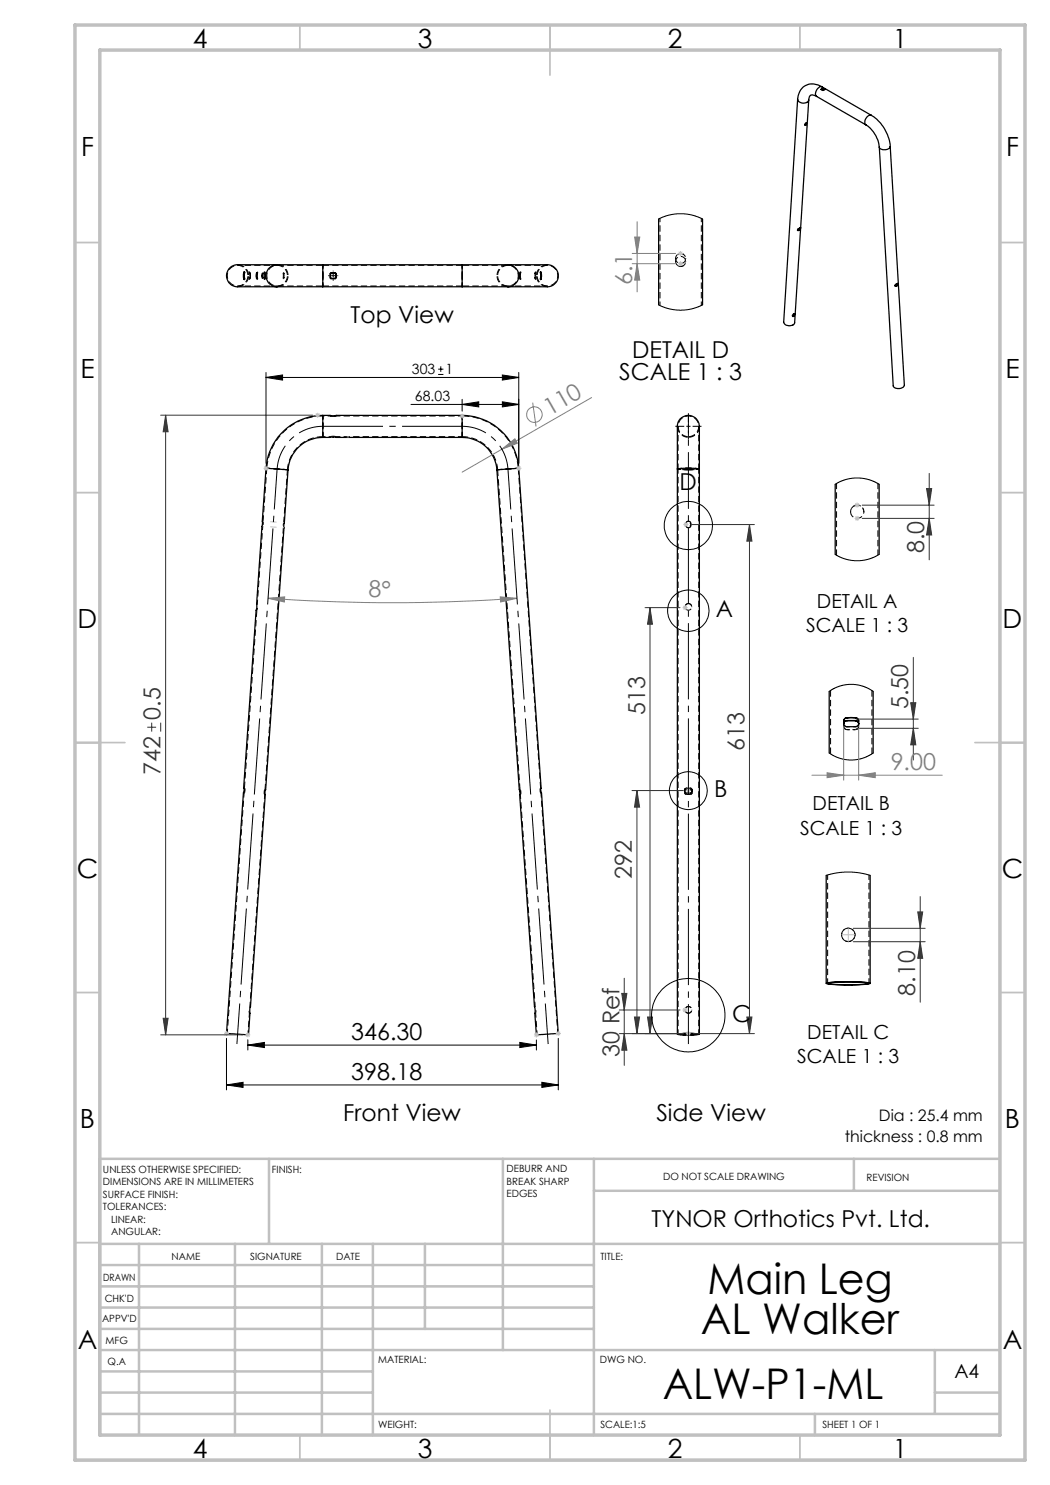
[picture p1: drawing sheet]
<svg xmlns="http://www.w3.org/2000/svg" width="210mm" height="297mm" viewBox="0 0 210 297" stroke-linecap="round" stroke-linejoin="round" font-family="sans-serif">
<g fill="none" stroke="#000" stroke-width=".2" stroke-dasharray="1.3 .6" stroke-linecap="butt">
<path d="M48.8 55.5h.1M48.8 54.7h.1M48.9 55.9h.1M48.9 54.4h.1M48.9 55.5l.1 .4M48.9 54.7l.1-.3M49 54.4l-.1 .3M49 55.9l-.1-.4M49.8 55.8h.2M50 54.5h-.2M51.4 55.8h.1M51.5 54.5h-.1"/>
<path d="M52.5 55.6h.1M52.6 54.6h-.1M52.8 55.9l.1-.4M52.8 54.4l.2 .3M52.8 55.9h.2M52.8 54.4h.2M52.9 54.7l-.1-.3M52.9 54.7h.1M52.9 55.5h.1M53 55.5l-.2 .4M53 55.5h.1M53 54.7h.1"/>
<path d="M53 54.4v.3M53 55.9l.1-.4M53 55.5v.4M53.1 54.7l-.1-.3M56.6 55.6h.2M56.8 54.6h-.2M64.6 57.2h27.8M92.4 53.1h-27.8M103.9 54.7l.1-.3M104 55.5v.4M104 55.9l-.1-.4M104 54.4v.3"/>
<path d="M104 55.5l.2 .4M104 55.5h-.1M104 54.7h-.1M104.1 54.7l.1-.3M104.1 54.7h-.1M104.1 55.5h-.1M104.2 54.4l-.2 .3M104.2 55.9h-.2M104.2 54.4h-.2M104.2 55.9l-.1-.4M107.1 55.8h.1M107.2 54.5h-.1"/>
<path d="M108 55.9l.1-.4M108 54.4l.1 .3M108.1 54.7l-.1-.3M108.1 55.5l-.1 .4M108.2 55.9h-.2M108.2 54.4h-.2M108.2 55.5h-.1M108.2 54.7h-.1M135.1 52.2v.2M135.1 51.8v-.2M137.1 52.4v-.1M137.1 51.6v.2"/>
<path d="M66.1 83.2v-.1M66.1 87.3v.2M66.1 87.5v-.1M66.2 83.3l-.1-.1M66.2 83.3v-.2M66.6 87.4h.1M66.6 87.2l.6 .1M67.1 83.3v-.2M67.2 83.2l-.1 .1M67.2 83.2v-.1M67.2 87.5v-.2M99.5 93.9l4.5 64.1"/>
<path d="M137.1 83.3v-.2M137.1 87.2v.2M137.3 83.2v-.1M137.7 93.9l-2.2-.1 2.2-.2 2.2 .2-2.2 .1M138.1 83.2v-.1M138.3 83.3v-.2M138.3 87.4v-.2M52.4 105.2l.2 .1M52.6 104.2h-.1M56.7 105.5l.1 .1M56.9 104.5h-.2M137.2 104.7v.1"/>
<path d="M137.2 105v.1M137.2 104.8v-.1M137.7 105.6a.51 .51 0 0 1-.5-.8 .51 .51 0 0 1 .9-.1 .51 .51 0 0 1-.3 .8l-.1 .1M137.7 104.2a.51 .51 0 0 0-.5 .8 .51 .51 0 0 0 .9 .1 .51 .51 0 0 0-.3-.8l-.1-.1M138.2 105.1v-.1M138.2 104.7v.1M138.2 104.8v-.1M170.1 102.3v.1M172.8 102.4l-.1-.3M172.8 102.4v-.1M51.2 122h.2M51.5 120.7h-.2"/>
<path d="M138.3 121.4v-.1M166.1 138.1v12.7M48.7 158.6h.2M48.8 157.7h.1M48.8 158.2l.2 .1M48.9 158h.1M48.9 158.6l.1-.3M49 158.3v-.3M49 158l-.1-.3M52.8 158.5l.1 .4M52.8 158.5h.2M52.8 158.3v.2"/>
<path d="M52.8 158.3h.2M52.9 158.9h.1M53 157.9l-.2 .4M53 157.9l.1 .1M104 157.9l.2 .4M104 157.9l-.1 .1M104.1 158.9h-.1M104.2 158.3v.2M104.2 158.3h-.2M104.2 158.5l-.1 .4M104.2 158.5h-.2M108 158l.1-.3"/>
<path d="M108 158.3v-.3M108.1 157.7l-4.4-64.1M108.1 158.6l-.1-.3M108.2 158h-.2M108.2 158.2l-.2 .1M108.2 157.7h-.1M108.3 158.6h-.2M136.9 158.3v.2M136.9 158.5l.4 .4M136.9 158.2v.1M137.3 158.9l-.4-.4M137.3 158.6l-.4-.3"/>
<path d="M138.1 158.9l.3-.4M138.4 158.5l-.3 .4M138.4 158.3l-.3 .3M138.4 158.5v-.2M138.4 158.2v.1M168.7 144.7v.5M168.7 145.2v.1M169.4 145.3v.1M171.1 145.3v.1M171.7 145.2v-.5M171.7 145.2v.1M174.4 150.8v-12.7"/>
<path d="M168.3 187.2v-.2M169.8 188.3h-.3M171 187.2v-.2M49.9 202.6l.1 .1M50.1 201.3h-.1M107 202.7l.1-.1M107 201.3h-.1M137 202.1v-.1M137.7 202.6h-.1M138.3 202.1l.1-.1"/>
</g>
<g fill="none" stroke="#000" stroke-width=".2" stroke-dasharray="1.3 .6" stroke-dashoffset=".5" stroke-linecap="butt">
<path d="M47.5 57.2h7.9M55.4 53.1h-7.9M64.6 55.1v2.2M64.6 52.9v2.2M92.4 55.1v2.2M92.4 52.9v2.2M101.6 57.2h7.9M109.5 53.1h-7.9M132 43.7v17.4M140.3 61.1v-17.4M137.7 93.9l-2.2-.1M139.9 93.8l-2.2 .1"/>
<path d="M52.5 105.3l-1 15.4M52.6 104.2v1.1M171.4 101a1.34 1.34 0 0 0-1.3 1.5M137.7 120.7a.67 .67 0 0 1 .6 .9 .67 .67 0 0 1-1.1 .2 .67 .67 0 0 1 .3-1.1h.2M168.7 145.2l.2 .4 .5 .3M169.4 145.9a.68 .68 0 0 1-.7-.6M169.4 145.4a.65 .65 0 0 1-.7-.7M171.1 145.9a.68 .68 0 0 0 .6-.7M171.7 145.3l-.1 .4-.5 .2M171.7 144.7l-.1 .4-.5 .3"/>
</g>
<path d="M52.6 55.1v.5v-1v.5M56.7 55.1l-.1-.5v1l.1-.5M56.8 55.1v.5v-1v.5M135.2 52.6a1.01 1.01 0 0 0 .9 .7M136.1 50.7a1 1 0 0 1 1 .7M66.7 87.2l-.6 .1 .5-.1M56.7 104.6v-.1v1M137.7 120.7l-.6 .3-.1 .4" fill="none" stroke="#000" stroke-width=".2" stroke-dasharray="1.3 .6" stroke-dashoffset=".6" stroke-linecap="butt"/>
<g fill="none" stroke="#000" stroke-width=".2" stroke-dasharray="1.3 .6" stroke-dashoffset=".3" stroke-linecap="butt">
<path d="M64.6 55.1v-2v4.1v-2.1M92.4 55.1v-2v4.1v-2.1M136.4 53.3a1.01 1.01 0 0 1-1.3-1.1 1.01 1.01 0 0 1 1.6-.8 1.01 1.01 0 0 1 0 1.7l-.3 .2M136.4 50.7a1.01 1.01 0 0 0-1.3 1.1 1.01 1.01 0 0 0 1.5 .8 1.01 1.01 0 0 0 .1-1.7l-.3-.2M53.2 93.6l4.4 .3M57.5 93.9l-4.1-.3 4.1 .3M64.6 87.3v-4.1v4.1M64.6 83.1v4.4M92.4 87.3v-4.1v4.1M92.4 83.1v4.4M99.5 93.9l4.1-.3-4.1 .3M103.8 93.6l-4.4 .3"/>
<path d="M135.6 93.8v113M137.7 93.9l2-.1-1.8-.2-2.3 .2 2.1 .1M137.2 104.6l.2-.3 .3-.1M137.2 105.2l.5 .3M137.7 104.2l.3 .1 .2 .3M137.7 105.5l.3-.1 .2-.2M171 101.1a1.33 1.33 0 0 1 1.8 1.4 1.33 1.33 0 0 1-2 1 1.33 1.33 0 0 1-.2-2.2l.4-.2M48.8 158.6l-3.3 48.1M104.1 158.9l2.9 42.4M165.5 175v21.7M173.8 196.7v-21.7M50 201.3l2.9-42.4"/>
<path d="M111.6 206.7l-3.4-48.1M139.7 206.8v-113"/>
</g>
<path d="M135.2 51.5v-.1a1.02 1.02 0 0 1 .9-.7M136.1 53.3a1.01 1.01 0 0 0 1-.8M64.6 87.3h1.5M66.1 83.2h-1.5M51.4 122l.1-1.3M49.9 202.6l.1-1.3M107.1 202.6l.1-.7-.2-.6" fill="none" stroke="#000" stroke-width=".2" stroke-dasharray="1.3 .6" stroke-dashoffset=".7" stroke-linecap="butt"/>
<g fill="none" stroke="#000" stroke-width=".2" stroke-dasharray="1.3 .6" stroke-dashoffset=".4" stroke-linecap="butt">
<path d="M48.9 54.7v.8M48.9 55.5v-.8M52.9 55.5v-.8M53 54.7v.8M53.1 55.5v-.8M103.9 55.5v-.8M104 54.7v.8M104.1 55.5v-.8M108.1 55.5v-.8M108.1 54.7v.8M67.1 83.3h-.9M67.2 87.3h25.2"/>
<path d="M92.4 83.2h-25.2M138.3 121.2l-.2-.4-.4-.1M137.3 158.9h.8M138.1 158.9h-.8M138.1 158.6h-.8M49.6 207l.3-4.4M107.1 202.6l.3 4.4M137.7 202.7a.67 .67 0 0 0 .6-1 .67 .67 0 0 0-1.1-.2 .67 .67 0 0 0 .3 1.1l.2 .1M137.7 202.6a.67 .67 0 0 1-.6-.9 .67 .67 0 0 1 1.1-.2 .67 .67 0 0 1-.3 1.1h-.2"/>
</g>
<path d="M53.4 93.6l-.8 10.6M57.5 93.9a7.1 7.1 0 0 1 7.1-6.6M92.4 87.3a7.1 7.1 0 0 1 7.1 6.6M167.3 96.7v14.3M56.7 104.5l.8-10.6M175.6 111v-14.3M53 158l3.7-52.5" fill="none" stroke="#000" stroke-width=".2" stroke-dasharray="1.3 .6" stroke-dashoffset=".1" stroke-linecap="butt"/>
<g fill="none" stroke="#000" stroke-width=".2" stroke-dasharray="1.3 .6" stroke-dashoffset="-.1" stroke-linecap="butt">
<path d="M47.5 52.9a2.2 2.2 0 0 1 2.2 2.2M49.6 55.1a2.06 2.06 0 0 0-3-1.8 2.06 2.06 0 0 0-.3 3.5 2.06 2.06 0 0 0 3.3-1.3v-.4M49.7 55.1a2.2 2.2 0 0 1-2.2 2.2M55.4 57.2h9.2M55.4 52.9a2.2 2.2 0 0 1 2.2 2.2M57.5 55.1a2.06 2.06 0 0 0-3-1.8 2.06 2.06 0 0 0-.3 3.5 2.06 2.06 0 0 0 3.3-1.3v-.4M57.6 55.1a2.2 2.2 0 0 1-2.2 2.2M64.6 53.1h-9.2M92.4 57.2h9.2M99.4 55.1a2.2 2.2 0 0 0 2.2 2.2M99.5 55.1a2.06 2.06 0 0 1 3-1.8 2.06 2.06 0 0 1 .3 3.5 2.06 2.06 0 0 1-3.2-1.3l-.1-.4M101.6 53.1h-9.2"/>
<path d="M101.6 52.9a2.2 2.2 0 0 0-2.2 2.2M107.3 55.1a2.2 2.2 0 0 0 2.2 2.2M107.4 55.1a2.06 2.06 0 0 1 3-1.8 2.06 2.06 0 0 1 .3 3.5 2.06 2.06 0 0 1-3.2-1.3l-.1-.4M109.5 52.9a2.2 2.2 0 0 0-2.2 2.2M137.7 87.5a2.2 2.2 0 0 1-2.2-2.2M137.7 87.3a2.07 2.07 0 0 0 1.8-3 2.07 2.07 0 0 0-3.5-.3 2.07 2.07 0 0 0 1.3 3.3h.4M139.9 85.3a2.2 2.2 0 0 1-2.2 2.2M51.4 122l-2.5 35.7"/>
</g>
<path d="M64.6 83.2a11.2 11.2 0 0 0-11.2 10.4M103.7 93.6a11.2 11.2 0 0 0-11.3-10.4" fill="none" stroke="#000" stroke-width=".2" stroke-dasharray="1.3 .6" stroke-dashoffset="-.2" stroke-linecap="butt"/>
<g fill="none" stroke="#000" stroke-width=".25">
<path d="M159.5 19.9l-2.8 44.5a1.23 1.23 0 0 0 2.2 .2l2.8-44.6M159.5 19.9a1.23 1.23 0 0 0 1.1 .7 1.23 1.23 0 0 0 1.1-.6M163.3 19.3l-.2-.1a.8 .8 0 0 0-1-.1 .8 .8 0 0 0-.4 .9M163.3 19.3l9.9 5.7M164.3 17.8v.1M164.3 17.9h-.1M164.3 17.9l.2 .2M164.4 17.4a3 3 0 0 0-3.2-.3 3 3 0 0 0-1.7 2.8M164.4 17.4a1.3 1.3 0 0 0-1.3 1.4l.2 .5M164.4 17.4l9.9 5.7M164.5 17.7h.2M164.5 17.7l-.2 .1"/>
<path d="M164.5 17.7l-.2 .2M164.5 17.7h.1M164.6 17.7v.4M164.7 17.7l.3 .1M164.7 17.7l.3 .2M164.7 17.7h.1M165 17.9l-.5 .2M165 17.8v.1M161 24.8l.2-.2 .1 .1a.23 .23 0 0 1-.1 .3 .23 .23 0 0 1-.3 0zM161.2 24.6l-.2 .4M173.2 25a6.3 6.3 0 0 1 2.7 4.4M174.3 23.1a8.2 8.2 0 0 1 3.7 6.2"/>
<path d="M174.3 23.1a1.26 1.26 0 0 0-1.1 1.9M178 29.3l2.9 47.7a1.32 1.32 0 0 1-2.3 .2l-2.7-47.8M178 29.3a1.31 1.31 0 0 1-2.1 .1M48.7 55.6l.2 .3-.1-.3M48.7 54.7l.2-.3-.1 .3M48.7 54.7v.9M48.7 54.7h.1M48.7 55.6h.1M48.8 54.7v.9M51.4 54.5v1.3l-.2-.6zM52.5 54.7v1zM55.4 52.9h9.2"/>
<path d="M55.4 57.4h9.2M55.4 52.9h-7.9a2.2 2.2 0 0 0-2.2 2.3 2.2 2.2 0 0 0 2.2 2.2h7.9M55.4 52.9a2.2 2.2 0 0 0-2.2 2.3 2.2 2.2 0 0 0 2.2 2.2M64.6 52.9v4.5M64.6 57.4h27.8M64.6 52.9h27.8M66 54.7l1.1-.1 .1 1.1h-1.1zM92.4 52.9h9.2M92.4 57.4h9.2M92.4 52.9v4.5M101.6 52.9h7.9a2.2 2.2 0 0 1 2.2 2.3 2.2 2.2 0 0 1-2.2 2.2h-7.9M101.6 52.9a2.2 2.2 0 0 1 2.2 2.3 2.2 2.2 0 0 1-2.2 2.2"/>
<path d="M108.1 54.4l.1 .3M108.1 55.9h.1M108.1 54.4h.1M108.2 54.4l.1 .3M108.2 54.7v.9M108.2 55.6l-.1 .3M108.2 54.7h.1M108.2 55.6h.1M108.3 55.6l-.1 .3M108.3 54.7v.9M131.7 43.8v17.2M140.5 43.8v17.2"/>
<path d="M159.5 46.1h.1M159.6 46.1h.1M159.9 45.9l-.3 .2M159.9 45.9h.1M160 45.6h.1M160 45.7l-.1 .2M160 45.6v.1M160 45.7h.1M160.1 45.6h-.2a.35 .35 0 0 0-.3 .5M160.1 45.6l-.1 .1M179.1 57.3h.1M179.4 57.1l-.3 .2"/>
<path d="M179.4 57.1h.1M179.5 57.1l-.3 .2M179.5 56.8l-.1 .3M179.5 56.8l.1 .1M179.5 56.8v-.1a.31 .31 0 0 0-.4 .2 .31 .31 0 0 0 .1 .4M179.5 56.8h.1M179.6 56.9l-.1 .2M158.7 62.8l.1-.1a.3 .3 0 0 1 .1 .4 .3 .3 0 0 1-.4 .1zM158.9 62.7v.1a.39 .39 0 0 1-.4 .4M53.2 93.7l-1.8 27.8-2.7 36.2 .2 .3-.2 .6-3.4 48.1h.5l3.9 .3 .3-5.2 .1-.4 3-42.5-.1-.6 .1-.3 4.5-64M53.2 93.7l4.4 .3M64.6 87.5a6.9 6.9 0 0 0-7 6.5"/>
<path d="M64.6 83.1a11.4 11.4 0 0 0-11.4 10.6M64.6 87.5h27.8M64.6 83.1v4.4M64.6 83.1h1.4M66 83.1h.1M66 83.1h1.2M67.2 83.1h.1M67.2 83.1h25.2M92.4 87.5a6.9 6.9 0 0 1 7 6.5M92.4 83.1a11.4 11.4 0 0 1 11.4 10.6M92.4 83.1v4.4M99.4 94l4.6 64.9"/>
<path d="M103.8 93.7l4.4 64-.1 .3 .2 .6 3.4 48.1-4.4 .3-.3-4.3v-.7l-3.1-43.1M103.8 93.7l-4.4 .3M135.5 93.8v-3.6a27.9 27.9 0 0 1 .1-5.8 2.25 2.25 0 0 1 2.8-1.2 2.25 2.25 0 0 1 1.5 2.6v8M135.5 93.8l1.1-.1 3.3 .1M135.5 93.8v113M139.9 93.8v113M167 96.9v14M175.8 96.9v14M165.8 138.3v12.3M174.6 138.3v12.3M103.9 158.9h.1M136.9 158v.3a.58 .58 0 0 0 .9 .3 .48 .48 0 0 0 .5-.1 .48 .48 0 0 0 .1-.5"/>
<path d="M136.9 158.1l.3-.1-.3 .3zM137.2 157.7h.9M137.2 157.7l-.3 .3M137.2 158h.9M137.2 157.7h.1M137.2 158h.1M138.1 157.7l.3 .3M138.1 158l.3 .3zM138.1 157.7h.1M138.1 158h.1M168.7 144.2a.88 .88 0 0 0 .5 1.1h1a1.2 1.2 0 0 0 1.5-.6v-.5M169.4 143.5h1.7"/>
<path d="M169.4 143.5a.65 .65 0 0 0-.7 .7M169.4 144.1a.65 .65 0 0 0-.7 .7l.3-.6 .4-.1M169.4 144.1h1.7M169.4 143.5l-.4 .2-.3 .5M169.4 143.5h.1M169.4 144.1h.1M171.1 143.5l.3 .1 .3 .6M171.1 144.1l.3 .1 .3 .6v-.1a.68 .68 0 0 0-.6-.6M171.1 143.5l.4 .2 .2 .5M171.1 143.5h.1M171.1 144.1h.1M165.2 175.1v21.6"/>
<path d="M174 175.1v21.6M165.2 196.6a34.3 34.3 0 0 1 8.8 0 12.1 12.1 0 0 1-4.3 .4h-1.5a6.2 6.2 0 0 1-3-.4zM165.6 196.6a31.7 31.7 0 0 1 8.2 .1 30.3 30.3 0 0 1-8.3 0zM135.5 206.8l1.1-.1 3.2 .1-1.1 .2zM135.6 206.8l2.9-.1 1.2 .1-3 .2z"/>
<circle cx="66.6" cy="55.1" r=".59"/>
</g>
<path d="M50 55.1l-.2-.6v1.3l.2-.7M50.1 55.1l-.1 .7v-1.3l.1 .6M51.5 55.1v-.6l-.1 .5 .1 .8v-.7M107 55.1l.1-.6-.2 .5 .2 .8-.1-.7M107.1 55.1l.1 .7-.2-.6 .2-.7-.1 .6M135.6 85.3v8.5M139.7 93.8v-8.5M169.2 188.3a1.35 1.35 0 0 0 1.8-1.4 1.35 1.35 0 0 0-2-1.1 1.35 1.35 0 0 0-.2 2.2l.4 .3M170.1 188.2a1.35 1.35 0 0 1-1.8-1.3 1.35 1.35 0 0 1 2-1.1 1.35 1.35 0 0 1 .2 2.2l-.4 .2" fill="none" stroke="#000" stroke-width=".2" stroke-dasharray="1.3 .6" stroke-dashoffset=".2" stroke-linecap="butt"/>
<path d="M172.7 102a1.32 1.32 0 0 0-1.3-1" fill="none" stroke="#000" stroke-width=".2" stroke-dasharray="1.3 .6" stroke-dashoffset=".9" stroke-linecap="butt"/>
<path d="M131.7 43.8l1.7-.7 2-.3h1.4l1.5 .2 2.2 .8M131.7 61l1.8 .7 2.4 .4 2.4-.3 2.2-.8M167 96.9l1.8-.9 2-.4h1.2l1.4 .2 1.4 .5 1 .6M167 110.9l1.7 .8 2.1 .4h1.2l1.5-.2 1.4-.5 .9-.5M165.8 138.3l1.6-.9 2.3-.5h1.4l1.2 .3 1 .3 1.3 .8M165.8 150.6l1.9 1 2.1 .4h1.3l1.3-.3 1.3-.5 .9-.6M165.2 175.1l1.8-.5 1.8-.2 3 .2 2.2 .5" fill="none" stroke="#000" stroke-width=".2"/>
<path d="M169.4 145.9h1.7M171.1 145.9h-1.7M171.1 145.4h-1.7" fill="none" stroke="#000" stroke-width=".2" stroke-dasharray="1.3 .6" stroke-dashoffset=".8" stroke-linecap="butt"/>
<g fill="none" stroke="#808080" stroke-width=".2">
<path d="M118.3 79.5l-17.9 10.3M100.4 89.8l2.6-2 .5 .8zM100.4 89.8l-8 4.6M106.5 80.5l.7 4.8"/>
<circle cx="106.9" cy="82.9" r="1.56"/>
</g>
<g fill="none" stroke="#c0c0c0" stroke-width=".35">
<path d="M60 5v5M110 5v10M160 5v5M15 48.5h5M200 48.5h5M15 98.5h5M200 98.5h5M15 148.5h10M195 148.5h10M15 198.5h5M200 198.5h5M15 248.5h5"/>
<path d="M200 248.5h5M60 287v5M110 282v10M160 287v5"/>
</g>
<g fill="none" stroke="#c0c0c0" stroke-width=".5">
<path d="M53.8 231.8v17M100.6 231.8v38.2M118.8 231.8v55.2M118.8 238.2h81.2M170.8 231.8v6.4M200 231.8h-180v55.2M20 248.8h180M20 257.3h98.8M20 253h98.8M27.8 248.8v38.2M47 248.8v38.2M64.4 248.8v38.2"/>
<path d="M74.6 248.8v38.2M85 248.8v17M20 265.8h98.8M20 261.5h98.8M20 278.5h54.6M20 274.3h54.6M20 270h180M187 278.5h13M187 270v12.8M20 282.8h180M163 282.8v4.2"/>
</g>
<path d="M15 5h190v287h-190zM20 10h180v277h-180z" fill="none" stroke="#c0c0c0" stroke-width=".7"/>
<path d="M100.4 89.8l2.6-2 .5 .8z" fill="#808080"/>
<path d="M53.6 119.7l3.3-.3v1z" fill="none" stroke="#808080" stroke-width=".2"/>
<path d="M53.6 119.7l3.3-.3v1z" fill="#808080"/>
<path d="M100 119.4l3.4 .3-3.3 .7z" fill="none" stroke="#808080" stroke-width=".2"/>
<path d="M100 119.4l3.4 .3-3.3 .7z" fill="#808080"/>
<path d="M32.1 83h30.4M33.1 83l.5 3.4h-1zM33.1 83v124M29.5 145.4h1.7M30.3 144.5v1.8M32.1 144.5v1.8M32.1 207h16.5" fill="none" stroke="#353535" stroke-width=".2"/>
<path d="M53.6 119.7a351.6 351.6 0 0 0 49.8 0" fill="none" stroke="#808080" stroke-width=".2"/>
<g fill="none" stroke="#c0c0c0" stroke-width=".2">
<path d="M52.7 93.7h1M52.8 93.3l.8 .7M53.2 93.2v1M53.6 93.3l-.8 .7M63 83h1M63.2 82.7l.7 .7M63.5 82.5v1.1M63.9 82.7l-.7 .7M91.9 83.2h1M92.1 82.9l.7 .7M92.4 82.7v1M92.8 82.9l-.7 .7"/>
<path d="M103.3 93.7h1M103.4 93.3l.7 .7M103.8 93.2v1M104.1 93.3l-.7 .7M44.8 206.7h1M44.9 206.3l.7 .7M45.3 206.2v1M45.6 206.3l-.7 .7M49.1 207h1M49.2 206.6l.7 .7M49.6 206.5v1M49.9 206.6l-.7 .7"/>
<path d="M106.8 207h1M106.9 206.6l.7 .7M107.3 206.5v1M107.6 206.6l-.7 .7M111.2 206.7h1M111.3 206.3l.7 .7M111.7 206.2v1M112 206.3l-.7 .7"/>
</g>
<path d="M52.6 104.2l4.1 .3" fill="none" stroke="#c0c0c0" stroke-width=".2" stroke-dasharray="15.2 1.3 1.3 1.3" stroke-dashoffset="15.1" stroke-linecap="butt"/>
<path d="M52.5 105.3l4.3 .3" fill="none" stroke="#c0c0c0" stroke-width=".2" stroke-dasharray="15.2 1.3 1.3 1.3" stroke-dashoffset="15" stroke-linecap="butt"/>
<path d="M69.4 87.4h.4" fill="none" stroke="#c0c0c0" stroke-width=".2" stroke-dasharray="15.2 1.3 1.3 1.3" stroke-linecap="butt"/>
<path d="M33.1 83l.5 3.4h-1z" fill="#353535"/>
<path d="M32.6 203.7h1l-.5 3.3z" fill="none" stroke="#353535" stroke-width=".2"/>
<path d="M32.6 203.7h1l-.5 3.3z" fill="#353535"/>
<g fill="none" stroke="#000" stroke-width=".2">
<path d="M53.2 75.5l3.3-.5v1zM53.2 74.5v18.2M53.2 75.5h50.6M87.6 74.9h1.1M87.6 73.8h1.1M88.2 73.3v1.1M92.4 79.9v2.3M100.5 75l3.3 .5-3.3 .5zM103.8 74.5v18.2M82.2 80.9h21.6M92.4 80.9l3.3-.5v1zM100.5 80.4l3.3 .5-3.3 .5z"/>
<path d="M45.3 217l3.3-.5v1zM45.3 207.7v10.3M45.3 217h66.4M49.6 209l3.3-.5v1zM49.6 208v2M49.6 209h57.7M104 208.5l3.3 .5-3.3 .5zM107.3 208v2M108.4 216.5l3.3 .5-3.3 .5zM111.7 207.7v10.3"/>
</g>
<path d="M53.2 75.5l3.3-.5v1zM100.5 75l3.3 .5-3.3 .5zM92.4 80.9l3.3-.5v1zM100.5 80.4l3.3 .5-3.3 .5zM45.3 217l3.3-.5v1zM49.6 209l3.3-.5v1zM104 208.5l3.3 .5-3.3 .5zM108.4 216.5l3.3 .5-3.3 .5z" fill="#000"/>
<path d="M64.6 85.3a9.2 9.2 0 0 0-9.2 8.5M101.6 93.8a9.2 9.2 0 0 0-9.2-8.5" fill="none" stroke="#000" stroke-width=".2" stroke-dasharray="15.2 1.3 1.3 1.3" stroke-dashoffset="10.3" stroke-linecap="butt"/>
<path d="M124.4 198.7h1l-.6 3.3zM124.8 195.6v17.5M123.9 202h12.1M123.9 206.7h12.8" fill="none" stroke="#353535" stroke-width=".2"/>
<g fill="none" stroke="#c0c0c0" stroke-width=".2">
<path d="M136.7 104.9h1M136.8 104.6l.7 .7M137.2 104.4v1M137.5 104.6l-.7 .7M136.5 121.5h1M136.7 121.2l.7 .7M137 121v1M137.4 121.2l-.7 .7M137.2 158.1h.9M137.3 157.8l.7 .7M137.7 157.6v1M138 157.8l-.7 .7"/>
<path d="M136.5 202h1M136.6 201.6l.7 .7M137 201.5v1M137.2 206.7h.9M137.3 206.4l.7 .7M137.3 201.6l-.7 .7M137.7 206.2v1M138 206.4l-.7 .7"/>
</g>
<path d="M64.6 85.3h27.8" fill="none" stroke="#000" stroke-width=".2" stroke-dasharray="15.2 1.3 1.3 1.3" stroke-dashoffset="3.2" stroke-linecap="butt"/>
<path d="M55.4 93.8l-8 115M101.6 93.8l8 115" fill="none" stroke="#000" stroke-width=".2" stroke-dasharray="15.2 1.3 1.3 1.3" stroke-dashoffset="7.1" stroke-linecap="butt"/>
<path d="M65.8 55.1h-.2M66.6 55.1v-.4M66.6 55.1h-.4M66.6 55.1v.4M66.6 55.1h.5M66.6 54.3v-.2M66.6 56v.1M67.5 55.1h.1" fill="none" stroke="#000" stroke-width=".2" stroke-dasharray="15.2 1.3 1.3 1.3" stroke-linecap="butt"/>
<path d="M137.7 157.7v.9" fill="none" stroke="#c0c0c0" stroke-width=".2" stroke-dasharray="15.2 1.3 1.3 1.3" stroke-linecap="butt"/>
<path d="M124.4 198.7h1l-.6 3.3z" fill="#353535"/>
<path d="M124.8 206.7l.6 3.3h-1z" fill="none" stroke="#353535" stroke-width=".2"/>
<path d="M124.8 206.7l.6 3.3h-1z" fill="#353535"/>
<path d="M126.4 158.1h10.3M127.4 158.1v48.6M126.4 206.7h10.3M126.9 203.4h1l-.5 3.3z" fill="none" stroke="#353535" stroke-width=".2"/>
<path d="M126.9 203.4h1l-.5 3.3z" fill="#353535"/>
<path d="M127.4 158.1l.5 3.3h-1z" fill="none" stroke="#353535" stroke-width=".2"/>
<path d="M127.4 158.1l.5 3.3h-1z" fill="#353535"/>
<path d="M129 121.5h7M130 121.5l.5 3.3h-1zM130 121.5v85.2M129 206.7h7.7" fill="none" stroke="#353535" stroke-width=".2"/>
<path d="M130 121.5l.5 3.3h-1z" fill="#353535"/>
<path d="M129.5 203.4h1l-.5 3.3z" fill="none" stroke="#353535" stroke-width=".2"/>
<path d="M129.5 203.4h1l-.5 3.3z" fill="#353535"/>
<path d="M138.2 104.9h12.7M149.9 104.9l.5 3.3h-1zM149.9 104.9v101.8M138.7 206.7h12.2" fill="none" stroke="#353535" stroke-width=".2"/>
<path d="M149.9 104.9l.5 3.3h-1z" fill="#353535"/>
<path d="M149.4 203.4h1l-.5 3.3z" fill="none" stroke="#353535" stroke-width=".2"/>
<path d="M149.4 203.4h1l-.5 3.3z" fill="#353535"/>
<g fill="none" stroke="#000" stroke-width=".2">
<circle cx="137.7" cy="105.1" r="4.8"/>
<circle cx="137.7" cy="122.1" r="4.1"/>
<circle cx="137.7" cy="158.1" r="3.8"/>
<circle cx="137.6" cy="203" r="7.3"/>
</g>
<path d="M185.3 97.7h1l-.5 3.3zM185.8 94.7v17.3M172.4 101h14.4M172.4 103.7h14.4" fill="none" stroke="#353535" stroke-width=".2"/>
<path d="M170.9 101h1M170.9 103.7h1M171.1 100.7l.7 .7M171.1 103.3l.7 .7M171.4 100.5v1M171.4 103.2v1M171.8 100.7l-.7 .7M171.8 103.3l-.7 .7" fill="none" stroke="#c0c0c0" stroke-width=".2"/>
<path d="M137.7 93.8v115" fill="none" stroke="#000" stroke-width=".2" stroke-dasharray="15.2 1.3 1.3 1.3" stroke-dashoffset="7.3" stroke-linecap="butt"/>
<path d="M137.7 83.3v10.5" fill="none" stroke="#000" stroke-width=".2" stroke-dasharray="15.2 1.3 1.3 1.3" stroke-dashoffset="11.9" stroke-linecap="butt"/>
<path d="M136.8 85.3h-1.7M137.7 85.3v-.5M137.7 85.3h-.4M137.7 85.3v.4M137.7 85.3h.4M137.7 84.4v-1.8M137.7 86.1v1.8M138.5 85.3h1.8" fill="none" stroke="#000" stroke-width=".2" stroke-dasharray="15.2 1.3 1.3 1.3" stroke-linecap="butt"/>
<path d="M185.3 97.7h1l-.5 3.3z" fill="#353535"/>
<path d="M185.8 103.7l.5 3.3h-1z" fill="none" stroke="#353535" stroke-width=".2"/>
<path d="M185.8 103.7l.5 3.3h-1z" fill="#353535"/>
<path d="M182.7 131.5v20.5M171.2 145.7h12.5M171.2 143.8h12.5M182.7 145.7l.5 3.3h-1.1z" fill="none" stroke="#353535" stroke-width=".2"/>
<path d="M182.7 145.7l.5 3.3h-1.1z" fill="#353535"/>
<path d="M182.1 140.5h1.1l-.5 3.3z" fill="none" stroke="#353535" stroke-width=".2"/>
<path d="M182.1 140.5h1.1l-.5 3.3z" fill="#353535"/>
<path d="M162.4 155h26.1M165.4 154.5l3.3 .5-3.3 .5zM168.7 145.7v10.3M171.7 145.7v10.3" fill="none" stroke="#808080" stroke-width=".2"/>
<path d="M165.4 154.5l3.3 .5-3.3 .5z" fill="#808080"/>
<path d="M171.7 155l3.3-.5v1z" fill="none" stroke="#808080" stroke-width=".2"/>
<path d="M171.7 155l3.3-.5v1z" fill="#808080"/>
<path d="M184 179.3v21.1M170.6 188.3h14.4M170.6 185.7h14.4M184 188.3l.5 3.4h-.9z" fill="none" stroke="#353535" stroke-width=".2"/>
<path d="M168.3 187h2.7M169.7 188.3v-2.6" fill="none" stroke="#c0c0c0" stroke-width=".2" stroke-dasharray="15.2 1.3 1.3 1.3" stroke-linecap="butt"/>
<path d="M184 188.3l.5 3.4h-.9z" fill="#353535"/>
<path d="M183.6 182.4h.9l-.5 3.3z" fill="none" stroke="#353535" stroke-width=".2"/>
<path d="M183.6 182.4h.9l-.5 3.3z" fill="#353535"/>
<path d="M126.4 50.7h8.7M126.4 52.7h8.7M126.9 47.4h1.1l-.6 3.3zM127.4 44.3v14.1" fill="none" stroke="#808080" stroke-width=".2"/>
<path d="M135.6 50.7h1M135.6 52.7h1M135.7 50.3l.8 .7M135.7 52.4l.8 .7M136.1 50.2v1M136.1 52.2v1M136.5 50.3l-.8 .7M136.5 52.4l-.8 .7" fill="none" stroke="#c0c0c0" stroke-width=".2"/>
<path d="M126.9 47.4h1.1l-.6 3.3z" fill="#808080"/>
<path d="M127.4 52.7l.6 3.3h-1.1z" fill="none" stroke="#808080" stroke-width=".2"/>
<path d="M127.4 52.7l.6 3.3h-1.1z" fill="#808080"/>
<g font-size="8.5">
<text x="141.5" y="258.8">Main Leg</text>
<text x="140.2" y="266.9">AL Walker</text>
<text x="132.6" y="279.7">ALW-P1-ML</text>
</g>
<g font-size="5.3">
<text x="38.5" y="9.5">4</text>
<text x="83.5" y="9.5">3</text>
<text x="133.5" y="9.5">2</text>
<text x="178.5" y="9.5">1</text>
<text x="16.2" y="31.2">F</text>
<text x="201.2" y="31.2">F</text>
<text x="16.1" y="75.5">E</text>
<text x="201.1" y="75.5">E</text>
<text x="15.5" y="125.5">D</text>
<text x="200.5" y="125.5">D</text>
<text x="15.4" y="175.5">C</text>
<text x="200.4" y="175.5">C</text>
<text x="16" y="225.5">B</text>
<text x="201" y="225.5">B</text>
<text x="15.5" y="269.7">A</text>
<text x="200.5" y="269.7">A</text>
<text x="38.5" y="291.5">4</text>
<text x="83.5" y="291.5">3</text>
<text x="133.5" y="291.5">2</text>
<text x="178.5" y="291.5">1</text>
</g>
<g font-size="4.7" fill="#808080">
<text x="126.4" y="57.1" transform="rotate(-90 126.4 57.1)">6.1</text>
<text x="110" y="83.1" transform="rotate(-30 110 83.1)">110</text>
<text x="73.7" y="119.5">8°</text>
<text x="178.1" y="154">9.00</text>
</g>
<g font-size="4.7">
<text x="70.1" y="64.6">Top View</text>
<text x="126.4" y="71.5">DETAIL D</text>
<text x="123.8" y="76">SCALE 1 : 3</text>
<text x="135.9" y="98">D</text>
<text x="143.2" y="123.5">A</text>
<text x="142.9" y="159.4">B</text>
<text x="70.3" y="208">346.30</text>
<text x="146.4" y="204.4">C</text>
<text x="70.3" y="216">398.18</text>
<text x="68.6" y="224.3">Front View</text>
<text x="131.3" y="224.3">Side View</text>
<text x="130.3" y="245.3">TYNOR Orthotics Pvt. Ltd.</text>
</g>
<g font-size="4.7" fill="#353535">
<text x="184.8" y="110.7" transform="rotate(-90 184.8 110.7)">8.0</text>
<text x="32.1" y="143.9" transform="rotate(-90 32.1 143.9)">0.5</text>
<text x="129" y="142.9" transform="rotate(-90 129 142.9)">513</text>
<text x="181.7" y="141.8" transform="rotate(-90 181.7 141.8)">5.50</text>
<text x="32.1" y="155" transform="rotate(-90 32.1 155)">742</text>
<text x="148.9" y="150.2" transform="rotate(-90 148.9 150.2)">613</text>
<text x="126.4" y="175.7" transform="rotate(-90 126.4 175.7)">292</text>
<text x="183" y="199.1" transform="rotate(-90 183 199.1)">8.10</text>
<text x="123.9" y="211.3" transform="rotate(-90 123.9 211.3)">30 Ref</text>
</g>
<g font-size="3.9">
<text x="163.4" y="121.6">DETAIL A</text>
<text x="161.2" y="126.4">SCALE 1 : 3</text>
<text x="160" y="166.9">SCALE 1 : 3</text>
<text x="162.5" y="162.1">DETAIL B</text>
<text x="161.5" y="207.7">DETAIL C</text>
<text x="159.4" y="212.6">SCALE 1 : 3</text>
<text x="190.9" y="275.5">A4</text>
</g>
<g font-size="3.2">
<text x="175.8" y="224.3">Dia : 25.4 mm</text>
<text x="169" y="228.5">thickness : 0.8 mm</text>
</g>
<g font-size="2.8">
<text x="82.4" y="74.9">303</text>
<text x="89.1" y="74.9">1</text>
<text x="83" y="80.2">68.03</text>
</g>
<g font-size="2">
<text x="20.6" y="234.6">UNLESS OTHERWISE SPECIFIED:</text>
<text x="20.6" y="237.1">DIMENSIONS ARE IN MILLIMETERS</text>
<text x="20.6" y="239.6">SURFACE FINISH:</text>
<text x="54.4" y="234.6">FINISH:</text>
<text x="101.3" y="234.5">DEBURR AND</text>
<text x="101.3" y="237">BREAK SHARP</text>
<text x="101.3" y="239.5">EDGES</text>
<text x="132.6" y="236">DO NOT SCALE DRAWING</text>
<text x="173.3" y="236.2">REVISION</text>
<text x="20.6" y="242.1">TOLERANCES:</text>
<text x="22.2" y="244.6">LINEAR:</text>
<text x="22.2" y="247.1">ANGULAR:</text>
<text x="34.3" y="252">NAME</text>
<text x="50" y="251.9">SIGNATURE</text>
<text x="67.2" y="251.9">DATE</text>
<text x="120.1" y="251.9">TITLE:</text>
<text x="20.6" y="256.1">DRAWN</text>
<text x="20.9" y="260.3">CHK'D</text>
<text x="20.4" y="264.4">APPV'D</text>
<text x="21.1" y="268.8">MFG</text>
<text x="21.5" y="273">Q.A</text>
<text x="75.6" y="272.5">MATERIAL:</text>
<text x="120" y="272.5">DWG NO.</text>
<text x="75.6" y="285.5">WEIGHT:</text>
<text x="120.1" y="285.6">SCALE:1:5</text>
<text x="164.5" y="285.6">SHEET 1 OF 1</text>
</g>
</svg>
